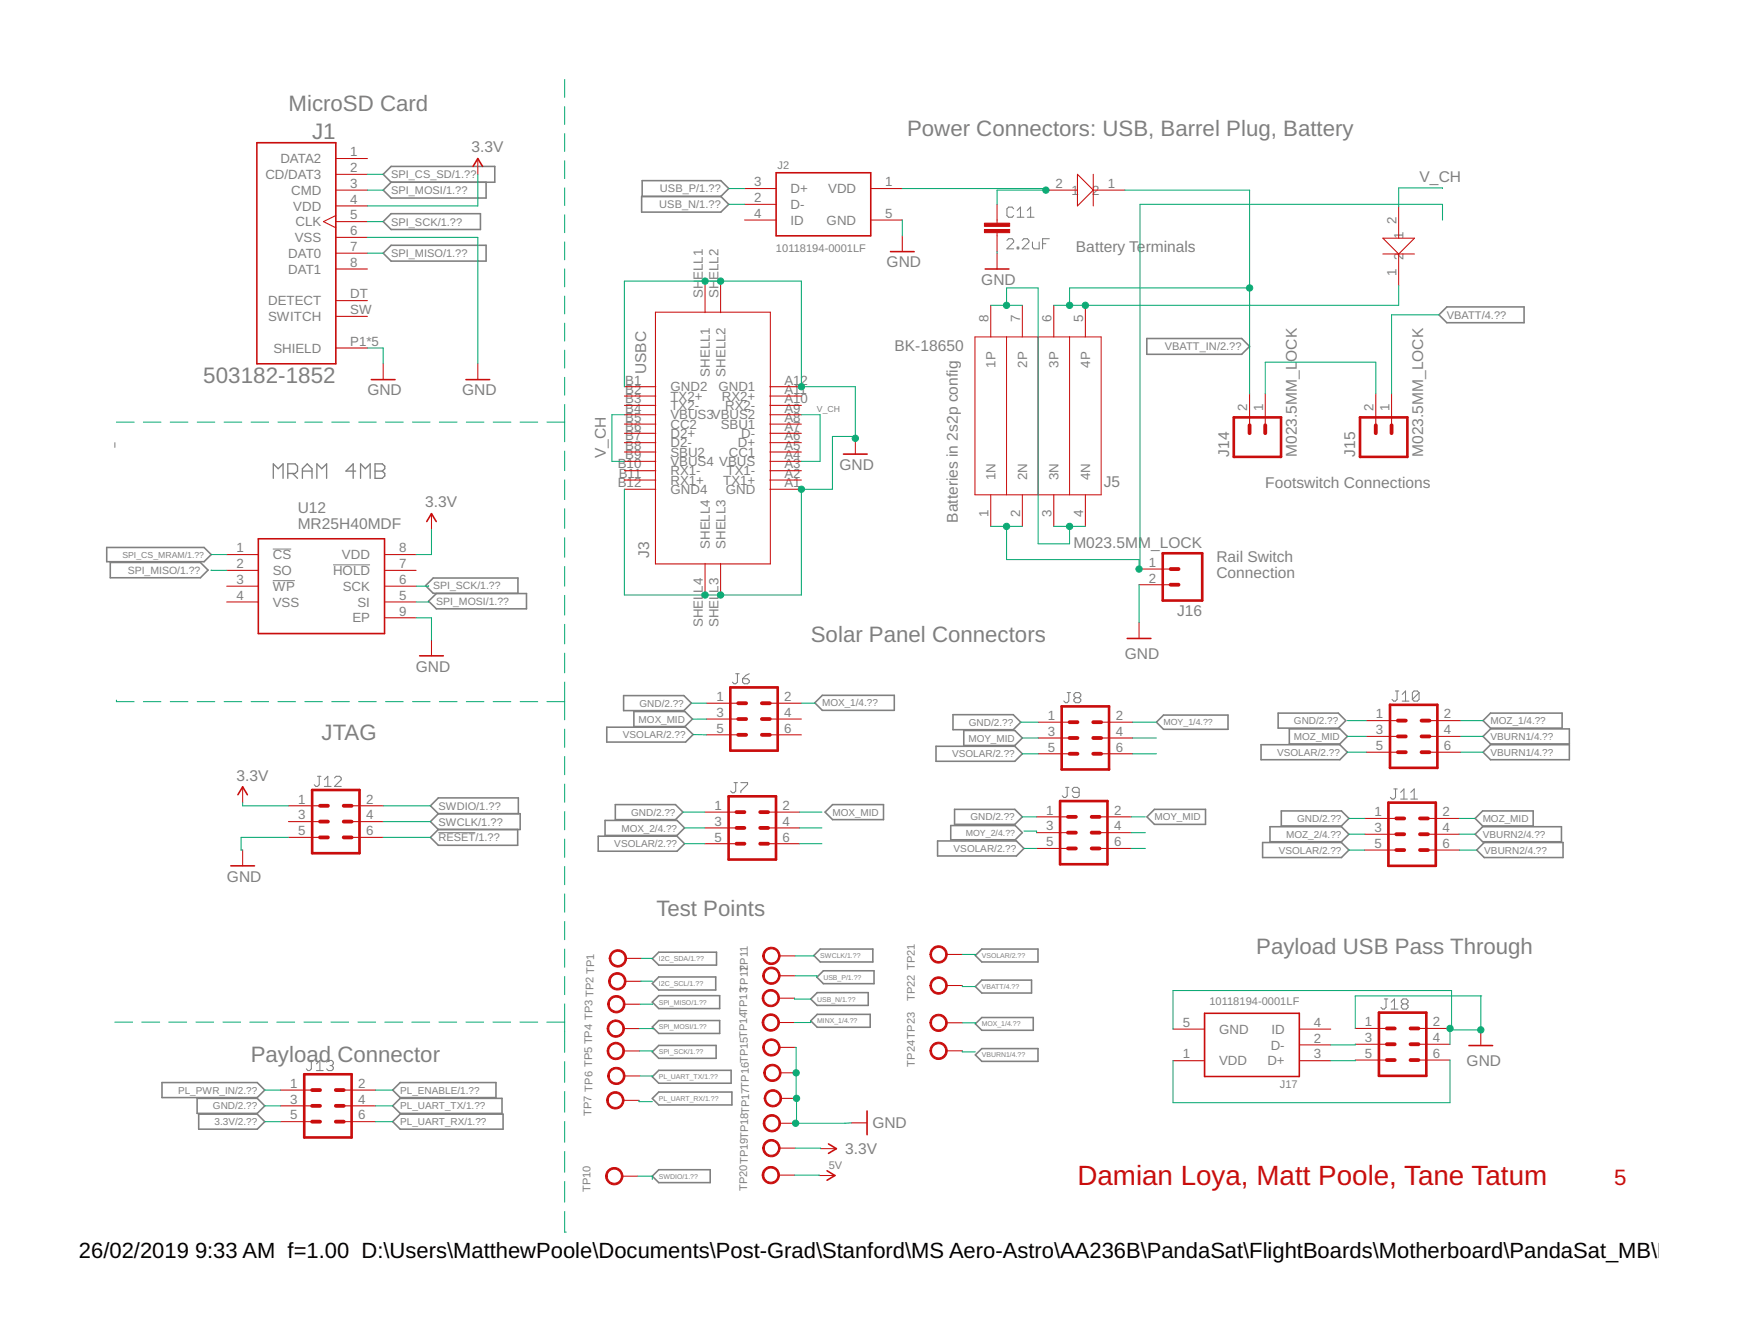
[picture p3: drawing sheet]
<svg xmlns="http://www.w3.org/2000/svg" width="279mm" height="216mm" viewBox="0 0 279 216" stroke-linecap="round" stroke-linejoin="round" font-family="sans-serif">
<g fill="none" stroke="#808080" stroke-width=".17">
<path d="M162 38.7l.2-.3h.6l.2 .3v.2l-1 1.1h1M163 33.6l-.2-.3h-.6l-.2 .3v1l.2 .3h.6l.2-.3M163.6 39.7h.3v.3h-.3zM163.6 34.9h1.1M163.6 33.8l.5-.5v1.6M164.4 38.7l.3-.3h.5l.3 .3v.2l-1.1 1.1h1.1M165.2 34.9h1.1M165.2 33.8l.6-.5v1.6M166.1 38.9v.8l.2 .3h.9v-1.1M167.7 39.2h.5M168.8 38.4h-1.1v1.6M18.5 71.2v.7"/>
<path d="M118.3 108.3h.6M118.6 108.3v1.4l-.3 .2h-.2l-.3-.2M119.4 109.1h.8l.3 .3v.3l-.3 .2h-.5l-.3-.2zM120.5 108.3l-.5 .3-.6 .5M171.7 111.3h.5M171.9 111.3v1.4l-.2 .3h-.3l-.3-.3M173 112.2l-.3 .2v.3l.3 .3h.6l.2-.3v-.3l-.2-.2M173 112.2l-.3-.3v-.3l.3-.3h.6l.2 .3v.3l-.2 .3M173 112.2h.6M224.5 111.1h.5M224.7 111.1v1.3l-.2 .3h-.3l-.3-.3M225.6 112.7h1"/>
<path d="M225.6 111.6l.5-.5v1.6M228.3 111.4v1l-.3 .3h-.5l-.3-.3M228.3 111.4l-.3-.3h-.5l-.3 .3v1M228.3 111.4l-1.1 1M51.1 124.8h.5M51.4 124.8v1.4l-.3 .2h-.3l-.3-.2M52.2 126.4h1.1M52.2 125.3l.5-.5v1.6M53.8 125.1l.3-.3h.5l.3 .3v.2l-1.1 1.1h1.1M118.1 125.8h.5M118.3 125.8v1.4l-.2 .2h-.3l-.3-.2M119.2 125.8h1v.3l-1 1.1v.2"/>
<path d="M171.4 126.6h.5M171.7 126.6v1.3l-.3 .3h-.3l-.2-.3M173.6 127.4h-.8l-.3-.3v-.2l.3-.3h.5l.3 .3v1l-.3 .3h-.5l-.3-.3M224.2 126.8h.5M224.5 126.8v1.4l-.3 .3h-.3l-.3-.3M225.3 128.5h1.1M225.3 127.4l.5-.6v1.7M226.9 128.5h1.1M226.9 127.4l.6-.6v1.7M49.8 170.5h.6M50.1 170.5v1.3l-.3 .3h-.3l-.2-.3M50.9 172.1h1.1"/>
<path d="M50.9 171l.6-.5v1.6M52.5 170.8l.3-.3h.6l.2 .3v.2l-.2 .3M53.1 171.3h.3M53.4 171.3l.2 .3v.2l-.2 .3h-.6l-.3-.3M222.7 160.6h.5M222.9 160.6v1.3l-.2 .3h-.3l-.3-.3M223.8 162.2h1.1M223.8 161.1l.5-.5v1.6M225.7 161.4l-.3 .3v.2l.3 .3h.5l.3-.3v-.2l-.3-.3M225.7 161.4l-.3-.3v-.2l.3-.3h.5l.3 .3v.2l-.3 .3M225.7 161.4h.5"/>
</g>
<path d="M44 76.9v-2.3l.7 .8 .8-.8v2.3M46.3 76.1h1.2l.4-.4v-.7l-.4-.4h-1.2v2.3M47.1 76.1l.8 .8M48.6 76.9v-1.5l.8-.8 .8 .8v1.5M48.6 75.7h1.6M51 76.9v-2.3l.8 .8 .7-.8v2.3M57.2 75.7h-1.6l1.2-1.1v2.3M58 76.9v-2.3l.8 .8 .7-.8v2.3M60.3 74.6h1.2l.4 .4v.4l-.4 .3 .4 .4v.4l-.4 .4h-1.2zM60.3 75.7h1.2" fill="none" stroke="#808080" stroke-width=".21"/>
<path d="M43.9 88.3h2.9M43.9 93.3h3.5M53.6 90.8h5.9M70.5 133.9h6" fill="none" stroke="#808080" stroke-width=".16"/>
<g fill="none" stroke="#808080" stroke-width=".25">
<path d="M61.6 28l1.3-1.2h16.7v2.5h-16.7zM61.6 35.6l1.3-1.2h14.4v2.5h-14.4zM62.9 29.3l-1.3 1.3 1.3 1.2h15.3v-2.5M103.2 31.6h12.8l1.2 1.3-1.2 1.2h-12.8zM103.3 31.6v-2.6h12.7l1.2 1.3-1.2 1.3M61.6 40.7l1.3-1.3h15.3v2.6h-15.3zM184.5 54.4h15.2l1.3 1.3-1.3 1.3h-15.2zM231.5 50.6l1.2-1.3h12.5v2.6h-12.5zM17.2 88h15.6l1.2 1.2-1.2 1.1h-15.6zM17.7 90.4h14.5l1.3 1.3-1.3 1.2h-14.5zM68.5 94.1l1.2-1.2h13.6v2.5h-13.6zM68.9 96.6l1.3-1.2h14.5v2.5h-14.5z"/>
<path d="M97.6 116.9h12.7l1.2 1.2-1.2 1.2h-12.7zM100.3 111.8h9.7l1.2 1.2-1.2 1.2h-9.7zM102 114.4h8.2l1.2 1.2-1.2 1.2h-8.2zM131.1 113l1.2-1.2h11.5v2.4h-11.5zM150.6 120h12.6l1.2 1.2-1.2 1.2h-12.6zM153.3 114.9h9.7l1.2 1.2-1.2 1.2h-9.7zM155 117.4h8.2l1.2 1.2-1.2 1.2h-8.2zM186 116.1l1.2-1.1h10.3v2.2h-10.3zM202.8 119.7h12.7l1.2 1.2-1.2 1.2h-12.7zM205.6 114.6h9.7l1.2 1.2-1.2 1.3h-9.7zM207.4 117.2h8.1l1.2 1.2-1.2 1.2h-8.1zM238.5 115.8l1.3-1.2h11.5v2.5h-11.5z"/>
<path d="M238.5 118.4l1.3-1.2h12.6v2.4h-12.6zM70.5 130.8l-1.3 1.3 1.3 1.2M70.5 130.8h13.2v2.5h-13.2M70.5 130.8l-1.3-1.3 1.3-1.2h12.9v2.5M70.5 133.3l-1.3 1.3 1.3 1.3h12.8v-2.6M96.2 134.4h12.7l1.2 1.2-1.2 1.2h-12.7zM97.3 131.9h11.6l1.2 1.2-1.2 1.2h-11.6zM99 129.3h9.6l1.3 1.3-1.3 1.2h-9.6zM132.7 130.6l1.2-1.3h8.2v2.5h-8.2zM150.8 135.2h12.7l1.2 1.2-1.2 1.2h-12.7zM152.9 132.7h10.4l1.1 1.2-1.1 1.1h-10.4zM153.5 130.1h9.7l1.2 1.2-1.2 1.2h-9.7z"/>
<path d="M184.5 131.3l1.2-1.2h8.2v2.4h-8.2zM203.1 135.4h12.7l1.2 1.3-1.2 1.2h-12.7zM204.3 132.9h11.5l1.2 1.2-1.2 1.2h-11.5zM206.1 130.4h9.7l1.2 1.2-1.2 1.2h-9.7zM237.3 131.6l1.2-1.2h8.1v2.4h-8.1zM237.3 134.1l1.2-1.2h12.7v2.4h-12.7zM237.5 136.7l1.2-1.3h12.7v2.5h-12.7zM238.5 120.9l1.3-1.2h12.6v2.4h-12.6zM104.9 154.1l1.1-1h9.3v2.1h-9.3zM106 157.1h9.1v2.1h-9.1l-1.1-1.1zM131.4 157.1l1-1h8.2v2h-8.2zM131.9 152.6h8.5v2h-8.5l-1-1z"/>
<path d="M156.9 158.6l1-1h8v2h-8zM156.9 153.6l1-1h9.1v2h-9.1zM26.1 174h15.3l1.2 1.2-1.2 1.2h-15.3zM31.7 176.6h9.7l1.2 1.2-1.2 1.2h-9.7zM32 179.1h9.4l1.2 1.2-1.2 1.2h-9.4zM63.2 177.8l1.2-1.2h16.4v2.4h-16.4zM63.2 175.2l1.2-1.2h15.4v2.4h-15.4zM104.9 161.1l1.1-1h9.8v2h-9.8zM104.9 169.1l1.1-1h9.2v2h-9.2zM104.9 176.6l1.1-1h11.7v2h-11.7zM104.9 173.1l1.1-1h11.6v2h-11.6zM106 164.1h9.8v2h-9.8l-1.1-1z"/>
<path d="M130.4 160.6l1-1h8.3v2h-8.3zM130.4 164.1l1-1h8.6v2h-8.6zM156.9 169.6l1-1h9.1v2h-9.1zM156.9 164.6l1-1h8.3v2h-8.3zM63.2 180.3l1.2-1.2h16.5v2.4h-16.5zM104.9 189.1l1.1-1.1h8.2v2.1h-8.2z"/>
</g>
<g fill="none" stroke="#c90d0c" stroke-width=".25">
<path d="M41.3 22.9h12.7v35.6h-12.7zM76.1 26.8l.8-1.3 .7 1.3M124.8 27.8h15.3v10.1h-15.3zM143.2 40.4h3.8M158.5 43.2h3.8M59.7 61h3.8M75 61h3.8M135.7 73h3.8M41.6 86.6h20.2v15.3h-20.2zM68.6 83.8l.8-1.2 .8 1.2M67.5 105.4h3.8M181.3 102.6h3.8"/>
<path d="M37.1 139.2h3.8M38.3 127.8l.7-1.3 .8 1.3M139.5 178.6v3.8M193.8 162.9h15.2v10.2h-15.2zM236.3 168.1h3.8M133 188.2l1.3 .8-1.3 .7M133.3 183.9l1.2 .8-1.2 .7"/>
</g>
<g fill="none" stroke="#c90d0c" stroke-width=".17">
<path d="M54 25.5h5.1M54 28h5.1M54 30.6h5.1M54 34.6l-2 1 2 1M54 35.6h5.1M54 33.1h5.1M54 38.2h5.1M76.9 25.5v2.5M119.8 30.3h5M119.8 32.9h5M119.8 35.4h5M140.1 30.3h5"/>
<path d="M140.1 35.4h5M145.1 37.9v2.5M160.4 32.9v3M160.4 37.4v3M168.2 30.6h5.1M173.3 28l2.6 2.6-2.6 2.5zM175.9 30.6h5M175.9 28v5.1M222.4 38.3h5.1l-2.5 2.5zM225 33.2v5.1M54 40.7h5.1M54 43.2h5.1"/>
<path d="M54 48.3h5.1M54 50.9h5.1M54 55.9h5.1M61.6 58.5v2.5M76.9 58.5v2.5M105.4 50.2h18.5v40.5h-18.5zM113.4 45.2v5.1M115.9 45.2v5.1M159.4 49.1v5.1M160.4 40.7v2.5M164.4 49.1v5.1M169.5 49.1v5.1"/>
<path d="M174.6 49.1v5.1M222.4 40.8h5.1M225 40.8v5.1M100.4 78.7h5.1M100.4 77.2h5.1M100.4 75.7h5.1M100.4 74.2h5.1M100.4 72.7h5.1M100.4 71.2h5.1M100.4 69.7h5.1M100.4 68.2h5.1M100.4 66.7h5.1"/>
<path d="M100.4 65.2h5.1M100.4 63.7h5.1M100.4 62.2h5.1M123.8 78.7h5.1M123.8 77.2h5.1M123.8 75.7h5.1M123.8 74.2h5.1M123.8 72.7h5.1M123.8 71.2h5.1M123.8 69.7h5.1M123.8 68.2h5.1M123.8 66.7h5.1"/>
<path d="M123.8 65.2h5.1M123.8 63.7h5.1M123.8 62.2h5.1M137.6 70.5v2.5M159.4 79.5v5.1M164.4 79.5v5.1M169.5 79.5v5.1M174.6 79.5v5.1M201 63.3v5.1M203.5 63.3v5.1M221.3 63.3v5.1M223.8 63.3v5.1"/>
<path d="M36.5 89.2h5.1M36.5 91.7h5.1M36.5 94.2h5.1M36.5 96.8h5.1M61.8 89.2h5.1M61.8 91.7h5.1M61.8 94.2h5.1M61.8 96.8h5.1M61.8 99.3h5.1M69.4 82.6v2.5M113.4 90.6v5.1M115.9 90.6v5.1"/>
<path d="M183.2 91.5h5.1M183.2 94h5.1M69.4 102.9v2.5M113.7 113.1h5M113.7 115.6h5M113.7 118.1h5M123.8 113.1h5.1M123.8 115.6h5.1M123.8 118.1h5.1M167 116.1h5M167 118.6h5M177.1 116.1h5.1"/>
<path d="M177.1 118.6h5.1M183.2 100.1v2.5M219.8 115.8h5.1M219.8 118.4h5.1M229.9 115.8h5.1M229.9 118.4h5.1M39 126.5v2.5M39 136.7v2.5M46.4 129.5h5.1M46.4 132.1h5.1M46.4 134.6h5.1M56.6 129.5h5"/>
<path d="M56.6 132.1h5M56.6 134.6h5M113.4 130.6h5.1M113.4 133.1h5.1M113.4 135.6h5.1M123.5 130.6h5.1M123.5 133.1h5.1M123.5 135.6h5.1M166.7 131.3h5.1M166.7 133.9h5.1M166.7 136.4h5.1M167 121.2h5"/>
<path d="M176.9 131.3h5M176.9 133.9h5M176.9 136.4h5M177.1 121.2h5.1M219.5 131.6h5.1M219.5 134.1h5.1M219.5 136.7h5.1M219.8 120.9h5.1M229.7 131.6h5M229.7 134.1h5M229.7 136.7h5M229.9 120.9h5.1"/>
<path d="M100.6 157.8h2.5M100.6 154.1h2.6M125.3 153.7h2.6M125.3 156.9h2.6M152.3 153.4h2.5M152.3 158.4h2.5M45.1 175.2h5.1M45.1 177.8h5.1M55.3 175.2h5.1M55.3 177.8h5.1M100.2 176.9h2.6M100.3 165.4h2.6"/>
<path d="M100.3 169h2.6M100.4 161.4h2.6M100.4 173h2.6M125.3 160.5h2.5M125.3 164.4h2.5M125.3 168.4h2.6M125.5 172.5h2.6M125.6 176.6h2.5M152.3 168.9h2.5M152.3 164.4h2.5M188.7 170.5h5.1M188.7 165.4h5.1"/>
<path d="M209 170.5h5.1M209 168h5.1M209 165.4h5.1M218 165.3h5.1M218 167.9h5.1M218 170.4h5.1M228.2 165.3h5M228.2 167.9h5M228.2 170.4h5M238.2 165.6v2.5M45.1 180.3h5.1M55.3 180.3h5.1"/>
<path d="M100.1 189.1h2.5M125.3 188.9h2.5M125.3 184.6h2.6M125.4 180.6h2.6M131.8 189h2.5M132 184.7h2.5M136.9 180.5h2.6"/>
</g>
<path d="M198.5 67.1h7.6v6.3h-7.6zM218.8 67.1h7.6v6.3h-7.6zM187 88.9h6.4v7.6h-6.4zM117.5 110.5h7.6v10.2h-7.6zM170.8 113.6h7.6v10.1h-7.6zM223.6 113.3h7.6v10.1h-7.6zM50.2 127h7.6v10.2h-7.6zM117.2 128h7.6v10.2h-7.6zM170.5 128.8h7.6v10.1h-7.6zM223.3 129h7.6v10.2h-7.6zM48.9 172.7h7.7v10.2h-7.7zM221.8 162.8h7.6v10.2h-7.6z" fill="none" stroke="#c90d0c" stroke-width=".42"/>
<g fill="none" stroke="#c90d0c" stroke-width=".61">
<path d="M201 68.4v1.2M203.5 68.4v1.2M221.3 68.4v1.2M223.8 68.4v1.2M188.3 94h1.3M188.3 91.5h1.3M118.7 118.1h1.3M118.7 115.6h1.3M118.7 113.1h1.3M122.6 118.1h1.2M122.6 115.6h1.2M122.6 113.1h1.2"/>
<path d="M172 118.6h1.3M172 116.1h1.3M175.9 118.6h1.2M175.9 116.1h1.2M224.9 118.4h1.2M224.9 115.8h1.2M228.7 118.4h1.2M228.7 115.8h1.2M51.5 134.6h1.2M51.5 132.1h1.2M51.5 129.5h1.2M55.3 134.6h1.3"/>
<path d="M55.3 132.1h1.3M55.3 129.5h1.3M118.5 135.6h1.2M118.5 133.1h1.2M118.5 130.6h1.2M122.3 135.6h1.2M122.3 133.1h1.2M122.3 130.6h1.2M171.8 136.4h1.3M171.8 133.9h1.3M171.8 131.3h1.3M172 121.2h1.3"/>
<path d="M175.6 136.4h1.3M175.6 133.9h1.3M175.6 131.3h1.3M175.9 121.2h1.2M224.6 136.7h1.3M224.6 134.1h1.3M224.6 131.6h1.3M224.9 120.9h1.2M228.4 136.7h1.3M228.4 134.1h1.3M228.4 131.6h1.3M228.7 120.9h1.2"/>
<path d="M50.2 177.8h1.3M50.2 175.2h1.3M54 177.8h1.3M54 175.2h1.3M223.1 170.4h1.2M223.1 167.9h1.2M223.1 165.3h1.2M226.9 170.4h1.3M226.9 167.9h1.3M226.9 165.3h1.3M50.2 180.3h1.3M54 180.3h1.3"/>
</g>
<g fill="#c90d0c" stroke="#c90d0c" stroke-width=".16">
<path d="M158.3 36.9h4.1v.5h-4.1z"/>
<path d="M158.3 35.9h4.1v.5h-4.1z"/>
</g>
<path d="M156.8 54.2h20.3v25.3h-20.3zM161.9 54.2v25.3M167 54.2v25.3M172 54.2v25.3" fill="none" stroke="#c90d0c" stroke-width=".16"/>
<g fill="#c90d0c" stroke="#c90d0c" stroke-width=".16">
<path d="M98.4 153.1a1.4 1.4 0 0 1 2.2 .3 1.4 1.4 0 0 1-.8 2 1.4 1.4 0 0 1-1.8-1.3h.2a1.15 1.15 0 0 1 1.6-1.1 1.15 1.15 0 0 1 .3 1.9 1.15 1.15 0 0 1-1.8-.6l-.1-.2h-.2z" fill-rule="evenodd"/>
<path d="M98.3 156.8a1.4 1.4 0 0 1 2.2 .2 1.4 1.4 0 0 1-.8 2.1 1.4 1.4 0 0 1-1.8-1.3h.2a1.15 1.15 0 0 1 1.7-1.1 1.15 1.15 0 0 1 .2 1.9 1.15 1.15 0 0 1-1.8-.6l-.1-.2h-.2l.2-.7z" fill-rule="evenodd"/>
<path d="M98.1 160.5a1.39 1.39 0 0 1 2.2 .2 1.39 1.39 0 0 1-.8 2.1 1.39 1.39 0 0 1-1.8-1.4h.3a1.14 1.14 0 0 1 1.7-.9 1.14 1.14 0 0 1 .1 1.9 1.14 1.14 0 0 1-1.8-.7v-.3h-.3l.2-.6z" fill-rule="evenodd"/>
<path d="M98 164.4a1.4 1.4 0 0 1 2.3 .2 1.4 1.4 0 0 1-.9 2.1 1.4 1.4 0 0 1-1.7-1.3h.2a1.14 1.14 0 0 1 1.6-1.1 1.14 1.14 0 0 1 .3 1.9 1.14 1.14 0 0 1-1.8-.5l-.1-.3h-.2l.1-.7z" fill-rule="evenodd"/>
<path d="M98 168a1.4 1.4 0 0 1 2.3 .2 1.4 1.4 0 0 1-.9 2.1 1.4 1.4 0 0 1-1.7-1.3h.2a1.14 1.14 0 0 1 1.6-1.1 1.14 1.14 0 0 1 .3 1.9 1.14 1.14 0 0 1-1.8-.6l-.1-.2h-.2l.1-.7z" fill-rule="evenodd"/>
<path d="M98.1 172a1.4 1.4 0 0 1 2.2 .2 1.4 1.4 0 0 1-.8 2.1 1.4 1.4 0 0 1-1.8-1.3h.3a1.14 1.14 0 0 1 1.7-1 1.14 1.14 0 0 1 .1 1.9 1.14 1.14 0 0 1-1.8-.7v-.2h-.3l.1-.4z" fill-rule="evenodd"/>
<path d="M98 175.9a1.39 1.39 0 0 1 2.2 .3 1.39 1.39 0 0 1-.9 2 1.39 1.39 0 0 1-1.7-1.3h.2a1.15 1.15 0 0 1 1.7-1.1 1.15 1.15 0 0 1 .2 1.9 1.15 1.15 0 0 1-1.8-.5l-.1-.3h-.2l.1-.7z" fill-rule="evenodd"/>
<path d="M97.8 188.1a1.39 1.39 0 0 1 2.2 .3 1.39 1.39 0 0 1-.8 2 1.39 1.39 0 0 1-1.8-1.3h.3a1.15 1.15 0 0 1 1.6-1.1 1.15 1.15 0 0 1 .3 1.9 1.15 1.15 0 0 1-1.9-.5v-.3h-.3l.2-.7z" fill-rule="evenodd"/>
<path d="M123.1 152.7a1.39 1.39 0 0 1 2.2 .3 1.39 1.39 0 0 1-.9 2 1.39 1.39 0 0 1-1.7-1.3h.2a1.15 1.15 0 0 1 1.6-1.1 1.15 1.15 0 0 1 .3 1.9 1.15 1.15 0 0 1-1.8-.6l-.1-.2h-.2l.2-.7z" fill-rule="evenodd"/>
<path d="M123.1 155.9a1.4 1.4 0 0 1 2.2 .2 1.4 1.4 0 0 1-.8 2.1 1.4 1.4 0 0 1-1.8-1.3h.2a1.15 1.15 0 0 1 1.6-1.1 1.15 1.15 0 0 1 .3 1.9 1.15 1.15 0 0 1-1.8-.6l-.1-.2h-.2v-.4z" fill-rule="evenodd"/>
<path d="M123 159.5a1.4 1.4 0 0 1 2.2 .2 1.4 1.4 0 0 1-.8 2.1 1.4 1.4 0 0 1-1.8-1.3h.3a1.14 1.14 0 0 1 1.5-1.1 1.14 1.14 0 0 1 .3 1.9 1.14 1.14 0 0 1-1.8-.6v-.2h-.3v-.4z" fill-rule="evenodd"/>
<path d="M123 163.4a1.39 1.39 0 0 1 2.2 .3 1.39 1.39 0 0 1-.8 2 1.39 1.39 0 0 1-1.8-1.3h.3a1.14 1.14 0 0 1 1.5-1.1 1.14 1.14 0 0 1 .3 1.9 1.14 1.14 0 0 1-1.8-.5v-.3h-.3l.2-.7z" fill-rule="evenodd"/>
<path d="M123.1 167.4a1.4 1.4 0 0 1 2.2 .3 1.4 1.4 0 0 1-.9 2 1.4 1.4 0 0 1-1.7-1.3h.2a1.15 1.15 0 0 1 1.7-1.1 1.15 1.15 0 0 1 .2 1.9 1.15 1.15 0 0 1-1.8-.5l-.1-.3h-.2l.2-.7z" fill-rule="evenodd"/>
<path d="M123.2 171.5a1.4 1.4 0 0 1 2.2 .3 1.4 1.4 0 0 1-.8 2 1.4 1.4 0 0 1-1.7-1.3h.2a1.14 1.14 0 0 1 1.7-1 1.14 1.14 0 0 1 .1 2 1.14 1.14 0 0 1-1.8-.7v-.3h-.2l.1-.7z" fill-rule="evenodd"/>
<path d="M123.3 175.6a1.4 1.4 0 0 1 2.2 .2 1.4 1.4 0 0 1-.8 2.1 1.4 1.4 0 0 1-1.8-1.3h.3a1.15 1.15 0 0 1 1.6-1.1 1.15 1.15 0 0 1 .3 1.9 1.15 1.15 0 0 1-1.9-.6v-.2h-.3z" fill-rule="evenodd"/>
<path d="M123.1 179.6a1.39 1.39 0 0 1 2.3 .3 1.39 1.39 0 0 1-.9 2 1.39 1.39 0 0 1-1.7-1.3h.2a1.14 1.14 0 0 1 1.6-1.1 1.14 1.14 0 0 1 .3 1.9 1.14 1.14 0 0 1-1.8-.6l-.1-.2h-.2l.1-.7z" fill-rule="evenodd"/>
<path d="M123.1 183.6a1.39 1.39 0 0 1 2.2 .3 1.39 1.39 0 0 1-.9 2 1.39 1.39 0 0 1-1.7-1.3h.2a1.15 1.15 0 0 1 1.7-1.1 1.15 1.15 0 0 1 .2 1.9 1.15 1.15 0 0 1-1.8-.5l-.1-.3h-.2l.2-.7z" fill-rule="evenodd"/>
<path d="M123 188a1.39 1.39 0 0 1 2.2 .2 1.39 1.39 0 0 1-.8 2.1 1.39 1.39 0 0 1-1.8-1.4h.3a1.14 1.14 0 0 1 1.5-1.1 1.14 1.14 0 0 1 .3 1.9 1.14 1.14 0 0 1-1.8-.5v-.3h-.3l.2-.7z" fill-rule="evenodd"/>
<path d="M150 152.5a1.39 1.39 0 0 1 2.2 .2 1.39 1.39 0 0 1-.9 2.1 1.39 1.39 0 0 1-1.7-1.4h.2a1.14 1.14 0 0 1 1.7-.9 1.14 1.14 0 0 1 .2 1.9 1.14 1.14 0 0 1-1.8-.7l-.1-.3h-.2l.2-.6z" fill-rule="evenodd"/>
<path d="M150 157.5a1.39 1.39 0 0 1 2.2 .2 1.39 1.39 0 0 1-.9 2.1 1.39 1.39 0 0 1-1.7-1.4h.2a1.14 1.14 0 0 1 1.7-.9 1.14 1.14 0 0 1 .2 1.9 1.14 1.14 0 0 1-1.8-.7l-.1-.3h-.2l.2-.6z" fill-rule="evenodd"/>
<path d="M150 163.5a1.4 1.4 0 0 1 2.2 .2 1.4 1.4 0 0 1-.8 2.1 1.4 1.4 0 0 1-1.8-1.4h.2a1.14 1.14 0 0 1 1.7-.9 1.14 1.14 0 0 1 .2 1.9 1.14 1.14 0 0 1-1.8-.7l-.1-.3h-.2v-.3z" fill-rule="evenodd"/>
<path d="M150 168a1.39 1.39 0 0 1 2.2 .2 1.39 1.39 0 0 1-.9 2.1 1.39 1.39 0 0 1-1.7-1.4h.2a1.14 1.14 0 0 1 1.7-.9 1.14 1.14 0 0 1 .2 1.9 1.14 1.14 0 0 1-1.8-.7l-.1-.3h-.2v-.3z" fill-rule="evenodd"/>
</g>
<g fill="none" stroke="#0dab76" stroke-width=".17">
<path d="M90.8 12.8v2.8M90.8 17.1v2.9M59.1 38.2h17.8v20.3M59.1 30.6h2.5M59.1 35.6h2.5M59.1 28h2.5M76.9 28v5.1h-17.8M90.8 21.5v2.8M90.8 25.8v2.9M90.8 30.2v2.8M90.8 34.5v2.9M90.8 38.9v2.9"/>
<path d="M117.2 30.3h2.6M117.2 32.9h2.6M145.1 30.3h23.1v.3h-7.8v2.3M145.1 35.4v2.5M180.9 30.6h20.1v32.7M232 35.4v-2.5h-48.6v58.6h-.2v-1.5h-21.3v-5.4M232 30.3v-.1h-7v3M59.1 55.9h2.5v2.6M59.1 40.7h2.5M90.8 43.2v2.9M90.8 47.6v2.9M90.8 52v2.8"/>
<path d="M90.8 56.3v2.9M159.4 49.1h5M160.4 40.4v.3M161.9 49.1v-2.8h5.1v41.1h5v-2.8M201 46.3h-29v2.8M225 45.9v3.2h-55.5M231.5 50.6h-7.7v12.7M18.7 67.9h2.9M23.1 67.9h2.8M27.4 67.9h2.8M31.7 67.9h2.8M36 67.9h2.9"/>
<path d="M40.4 67.9h2.8M44.7 67.9h2.8M49 67.9h2.9M53.4 67.9h2.8M57.7 67.9h2.8M62 67.9h2.9M66.4 67.9h2.8M70.7 67.9h2.8M75 67.9h2.8M79.3 67.9h2.9M83.7 67.9h2.8M88 67.9h2.8"/>
<path d="M90.8 60.7v2.8M90.8 65v6M90.8 72.5v3.1M90.8 77.2v3.1M100.4 62.2v-17h28.5v17h8.7v8.3M100.4 66.7h-2v7.5h2M128.9 66.7h3v7.5h-3M137.6 70.2h-3.7v8.5h-5v17h-28.5v-17M203.5 63.3v-5.1h17.8v5.1M34 89.2h2.5M34 91.7h2.5M66.9 99.3h2.5v3.6"/>
<path d="M68.9 96.6v.2h-2M68.9 94.1v.1h-2M69.4 85.1v4.1h-2.5M90.8 81.8v3.1M90.8 86.4v3.2M90.8 91.1v3.1M90.8 95.7v3.2M159.4 84.6h5M169.5 84.6h5.1M183.2 94v6.1M18.7 112.5v.3h2.9M23.1 112.8h2.8"/>
<path d="M27.4 112.8h2.8M31.7 112.8h2.8M36 112.8h2.9M40.4 112.8h2.8M44.7 112.8h2.8M49 112.8h2.9M53.4 112.8h2.8M57.7 112.8h2.8M62 112.8h2.9M66.4 112.8h2.8M70.7 112.8h2.8M75 112.8h2.8"/>
<path d="M79.3 112.8h2.9M83.7 112.8h2.8M88 112.8h2.8M90.8 100.4v3.1M90.8 105v3.2M90.8 109.6v6.1M90.8 117.2v2.9M111.3 113.1h2.4M111.5 118.1h2.2M113.7 115.6h-2.2M128.9 113.1h2.2M164.2 116.1h2.8"/>
<path d="M164.4 118.6h2.6M182.2 116.1h3.8M182.2 118.6h3.8M216.7 115.8h3.1M216.7 118.4h3.1M235 115.8h3.5M235 118.4h3.5M39 129v.5h7.4M46.4 134.6h-7.6v2.1h.2M61.6 134.6h7.6M61.6 129.5h7.6M61.6 132.1h7.6"/>
<path d="M90.8 121.6v2.9M90.8 126v3M90.8 130.5v2.9M90.8 134.9v2.9M90.8 139.3v2.9M109.9 130.6h3.5M110.1 135.6h3.3M110.1 133.1h3.3M128.6 130.6h3.6M128.6 135.6h3.6M128.6 133.1h3.6M164.4 131.3h2.3"/>
<path d="M164.4 121.2h2.6M164.7 136.4h2M164.7 133.6h2v.3M181.9 131.3h2.3M181.9 136.4h2.3M181.9 133.9h2.3M182.2 121.2h3.8M216.7 120.9h3.1M217 136.7h2.5M217 131.6h2.5M217 134.1h2.5M234.7 136.7h2.8"/>
<path d="M234.7 131.6h2.6M234.7 134.1h2.6M235 120.9h3.5M90.8 143.7v2.9M90.8 148.1v3M90.8 152.6v2.9M90.8 157v2.9M103.2 154.1h1.7M104.9 157.7l-1.8 .1M127.9 156.9h3.5v.2M130.9 153.6l-3 .1M154.8 158.4v.2h2.1"/>
<path d="M154.8 153.4h2.1v.2M18.5 164.3h2.8M22.8 164.3h2.9M27.2 164.3h2.8M31.5 164.3h2.9M35.9 164.3h2.8M40.2 164.3h2.8M42.6 177.8h2.5M42.6 175.2h2.5M44.5 164.3h2.9M48.9 164.3h2.8M53.2 164.3h2.9"/>
<path d="M57.6 164.3h2.8M60.4 177.8h2.8M60.4 175.2h2.8M61.9 164.3h2.9M66.3 164.3h2.8M70.6 164.3h2.8M75 164.3h2.8M79.3 164.3h2.8M83.6 164.3h2.9M88 164.3h2.8M90.8 161.4v7.8M90.8 170.7v3.3"/>
<path d="M90.8 175.5v3.3M102.8 176.9v.2h2.1M102.9 169h2v.1M102.9 165.4h2.2M103 173h1.9v.1M104.9 161.4h-1.9M127.8 160.5v.1h2.6M127.9 168.4h.2v12.2M130.4 164.1v.3h-2.6M154.8 168.9v.2h2.1M154.8 164.4h2.1v.2M188.7 165.4v-6.2h44.8v6.1h-.3v2.6"/>
<path d="M218 167.9v.1h-3.9M218 170.4v.1h-3.9M233.2 170.4v6.9h-44.5v-6.8M238.2 160.1v5.5h-5M238.3 160.1h-20.3v5.2M42.6 180.3h2.5M60.4 180.3h2.8M90.8 180.3v3.3M90.8 185.1v3.3M90.8 189.9v3.4M90.8 194.8v3.3h.3M102.6 189.1h2.3v.5"/>
<path d="M127.8 188.9l4 .1M127.9 184.6h4.1v.1M136.9 180.5l-8.9 .1"/>
</g>
<g fill="#0dab76" stroke="#0dab76" stroke-width=".16">
<circle cx="128.1" cy="172.5" r=".51"/>
<circle cx="128.1" cy="176.6" r=".51"/>
<circle cx="128" cy="180.6" r=".51"/>
<circle cx="233.2" cy="165.3" r=".51"/>
<circle cx="238.2" cy="165.6" r=".51"/>
<circle cx="113.4" cy="45.2" r=".51"/>
<circle cx="115.9" cy="45.2" r=".51"/>
<circle cx="128.9" cy="62.2" r=".51"/>
<circle cx="113.4" cy="95.7" r=".51"/>
<circle cx="115.9" cy="95.7" r=".51"/>
<circle cx="128.9" cy="78.7" r=".51"/>
<circle cx="137.6" cy="70.5" r=".51"/>
<circle cx="172" cy="49.1" r=".51"/>
<circle cx="201" cy="46.3" r=".51"/>
<circle cx="174.6" cy="49.1" r=".51"/>
<circle cx="161.9" cy="49.1" r=".51"/>
<circle cx="172" cy="84.6" r=".51"/>
<circle cx="161.9" cy="84.6" r=".51"/>
<circle cx="183.2" cy="91.5" r=".51"/>
<circle cx="168.2" cy="30.6" r=".51"/>
</g>
<text font-size="4.5" fill="#c90d0c" x="173.3" y="190.5">Damian Loya, Matt Poole, Tane Tatum</text>
<g font-size="3.6" fill="#808080">
<text x="46.4" y="17.9">MicroSD Card</text>
<text x="50.2" y="22.3">J1</text>
<text x="145.9" y="21.9">Power Connectors: USB, Barrel Plug, Battery</text>
<text x="32.7" y="61.6">503182-1852</text>
<text x="130.4" y="103.2">Solar Panel Connectors</text>
<text x="51.7" y="118.9">JTAG</text>
<text x="105.6" y="147.3">Test Points</text>
<text x="202.1" y="153.3">Payload USB Pass Through</text>
<text x="40.3" y="170.7">Payload Connector</text>
</g>
<text font-size="3.6" fill="#c90d0c" x="259.6" y="190.5">5</text>
<g font-size="3.5">
<text x="12.7" y="202.2">26/02/2019</text>
<text x="31.4" y="202.2">9:33 AM f=1.00 D:\Users\MatthewPoole\Documents\Post-Grad\Stanford\MS Aero-Astro\AA236B\PandaSat\FlightBoards\Motherboard\PandaSat_MB\MB_2.sch</text>
</g>
<g font-size="2.5" fill="#808080">
<text x="75.8" y="24.5">3.3V</text>
<text x="228.3" y="29.2">V_CH</text>
<text x="173.1" y="40.5">Battery Terminals</text>
<text x="142.6" y="43">GND</text>
<text x="157.8" y="45.8">GND</text>
<text x="143.9" y="56.4">BK-18650</text>
<text x="208.6" y="58.1" transform="rotate(-90 208.6 58.1)">OCK</text>
<text x="59.1" y="63.6">GND</text>
<text x="74.3" y="63.6">GND</text>
<text x="103.9" y="60.2" transform="rotate(-90 103.9 60.2)">USBC</text>
<text x="97.4" y="73.7" transform="rotate(-90 97.4 73.7)">V_CH</text>
<text x="135" y="75.5">GND</text>
<text x="197.7" y="73.5" transform="rotate(-90 197.7 73.5)">J14</text>
<text x="208.6" y="73.5" transform="rotate(-90 208.6 73.5)">M023.5MM_L</text>
<text x="218" y="73.5" transform="rotate(-90 218 73.5)">J15</text>
<text x="228.9" y="73.5" transform="rotate(-90 228.9 73.5)">M023.5MM_LOCK</text>
<text x="47.9" y="82.4">U12</text>
<text x="68.4" y="81.6">3.3V</text>
<text x="177.5" y="78.3">J5</text>
<text x="203.5" y="78.5">Footswitch Connections</text>
<text x="47.9" y="85">MR25H40MDF</text>
<text x="104.4" y="89.7" transform="rotate(-90 104.4 89.7)">J3</text>
<text x="154.1" y="84.1" transform="rotate(-90 154.1 84.1)">Batteries in 2s2p config</text>
<text x="172.7" y="88.2">M023.5MM_LOCK</text>
<text x="195.7" y="90.3">Rail Switch</text>
<text x="195.7" y="93">Connection</text>
<text x="189.3" y="99.1">J16</text>
<text x="66.9" y="108">GND</text>
<text x="180.9" y="105.9">GND</text>
<text x="38" y="125.5">3.3V</text>
<text x="36.5" y="141.7">GND</text>
<text x="235.9" y="171.4">GND</text>
<text x="136" y="185.4">3.3V</text>
<text x="140.3" y="181.3">GND</text>
</g>
<g font-size="2.1" fill="#808080">
<text x="42.7" y="28.8">CD/DAT3</text>
<text x="45.1" y="26.2">DATA2</text>
<text x="56.4" y="25.1">1</text>
<text x="56.4" y="27.7">2</text>
<text x="121.3" y="29.9">3</text>
<text x="142.4" y="29.9">1</text>
<text x="46.8" y="31.3">CMD</text>
<text x="47.2" y="33.9">VDD</text>
<text x="56.4" y="30.2">3</text>
<text x="56.4" y="35.3">5</text>
<text x="56.4" y="32.7">4</text>
<text x="121.3" y="32.5">2</text>
<text x="121.3" y="35">4</text>
<text x="127.2" y="31.1">D+</text>
<text x="127.2" y="33.6">D-</text>
<text x="133.2" y="31.1">VDD</text>
<text x="142.4" y="35">5</text>
<text x="169.8" y="30.2">2</text>
<text x="172.3" y="31.3">1</text>
<text x="175.7" y="31.3">2</text>
<text x="178.2" y="30.2">1</text>
<text x="224.6" y="36" transform="rotate(-90 224.6 36)">2</text>
<text x="46.4" y="41.5">DAT0</text>
<text x="47.4" y="38.9">VSS</text>
<text x="47.5" y="36.4">CLK</text>
<text x="56.4" y="40.4">7</text>
<text x="56.4" y="37.8">6</text>
<text x="127.2" y="36.1">ID</text>
<text x="133" y="36.1">GND</text>
<text x="225.7" y="38.5" transform="rotate(-90 225.7 38.5)">1</text>
<text x="225.7" y="41.8" transform="rotate(-90 225.7 41.8)">2</text>
<text x="46.4" y="44">DAT1</text>
<text x="56.4" y="42.9">8</text>
<text x="56.4" y="48">DT</text>
<text x="113.1" y="47.9" transform="rotate(-90 113.1 47.9)">SH</text>
<text x="113.1" y="45" transform="rotate(-90 113.1 45)">ELL1</text>
<text x="115.6" y="47.9" transform="rotate(-90 115.6 47.9)">SH</text>
<text x="115.6" y="45" transform="rotate(-90 115.6 45)">ELL2</text>
<text x="224.6" y="44.3" transform="rotate(-90 224.6 44.3)">1</text>
<text x="43.1" y="49.1">DETECT</text>
<text x="43.1" y="51.6">SWITCH</text>
<text x="56.4" y="50.5">SW</text>
<text x="159" y="51.8" transform="rotate(-90 159 51.8)">8</text>
<text x="164.1" y="51.8" transform="rotate(-90 164.1 51.8)">7</text>
<text x="169.2" y="51.8" transform="rotate(-90 169.2 51.8)">6</text>
<text x="174.2" y="51.8" transform="rotate(-90 174.2 51.8)">5</text>
<text x="44" y="56.7">SHIELD</text>
<text x="56.4" y="55.6">P1*5</text>
<text x="160.1" y="59.1" transform="rotate(-90 160.1 59.1)">1P</text>
<text x="165.2" y="59.1" transform="rotate(-90 165.2 59.1)">2P</text>
<text x="170.3" y="59.1" transform="rotate(-90 170.3 59.1)">3P</text>
<text x="175.4" y="59.1" transform="rotate(-90 175.4 59.1)">4P</text>
<text x="100.6" y="64.8">B3</text>
<text x="100.6" y="63.3">B2</text>
<text x="100.6" y="61.8">B1</text>
<text x="107.8" y="65.9">TX2-</text>
<text x="107.8" y="64.4">TX2+</text>
<text x="107.8" y="62.9">GND2</text>
<text x="114.2" y="60.5" transform="rotate(-90 114.2 60.5)">SHELL1</text>
<text x="115.5" y="62.9">GND1</text>
<text x="116.1" y="64.4">RX2+</text>
<text x="116.6" y="65.9">RX2-</text>
<text x="116.7" y="60.5" transform="rotate(-90 116.7 60.5)">SHELL2</text>
<text x="126.2" y="64.8">A10</text>
<text x="126.2" y="63.3">A11</text>
<text x="126.2" y="61.8">A12</text>
<text x="100.6" y="70.8">B7</text>
<text x="100.6" y="69.3">B6</text>
<text x="100.6" y="67.8">B5</text>
<text x="100.6" y="66.3">B4</text>
<text x="107.8" y="71.9">D2-</text>
<text x="107.8" y="70.4">D +</text>
<text x="107.8" y="68.9">CC2</text>
<text x="107.8" y="67.4">VBUS3VBUS2</text>
<text x="115.9" y="68.9">SBU1</text>
<text x="118.7" y="71.9">D+</text>
<text x="119.2" y="70.4">D-</text>
<text x="126.2" y="70.8">A6</text>
<text x="126.2" y="69.3">A7</text>
<text x="126.2" y="67.8">A8</text>
<text x="126.2" y="66.3">A9</text>
<text x="200.6" y="66" transform="rotate(-90 200.6 66)">2</text>
<text x="203.2" y="66" transform="rotate(-90 203.2 66)">1</text>
<text x="220.9" y="66" transform="rotate(-90 220.9 66)">2</text>
<text x="223.5" y="66" transform="rotate(-90 223.5 66)">1</text>
<text x="99.4" y="75.3">B10</text>
<text x="99.5" y="76.8">B11</text>
<text x="100.6" y="73.8">B9</text>
<text x="100.6" y="72.3">B8</text>
<text x="107.8" y="77.9">RX1+</text>
<text x="107.8" y="76.4">RX1-</text>
<text x="107.8" y="74.9">VBUS4 VBUS</text>
<text x="107.8" y="73.4">SBU2</text>
<text x="116.3" y="77.9">TX1+</text>
<text x="116.9" y="76.4">TX1-</text>
<text x="117.2" y="73.4">CC1</text>
<text x="126.2" y="76.8">A2</text>
<text x="126.2" y="75.3">A3</text>
<text x="126.2" y="73.8">A4</text>
<text x="126.2" y="72.3">A5</text>
<text x="160.1" y="77.2" transform="rotate(-90 160.1 77.2)">1N</text>
<text x="165.2" y="77.2" transform="rotate(-90 165.2 77.2)">2N</text>
<text x="170.3" y="77.2" transform="rotate(-90 170.3 77.2)">3N</text>
<text x="175.4" y="77.2" transform="rotate(-90 175.4 77.2)">4N</text>
<text x="99.4" y="78.3">B12</text>
<text x="107.8" y="79.4">GND4</text>
<text x="116.7" y="79.4">GND</text>
<text x="126.2" y="78.3">A1</text>
<text x="159" y="83.1" transform="rotate(-90 159 83.1)">1</text>
<text x="164.1" y="83.1" transform="rotate(-90 164.1 83.1)">2</text>
<text x="169.2" y="83.1" transform="rotate(-90 169.2 83.1)">3</text>
<text x="174.2" y="83.1" transform="rotate(-90 174.2 83.1)">4</text>
<text x="38" y="88.8">1</text>
<text x="43.9" y="89.9">CS</text>
<text x="55" y="89.9">VDD</text>
<text x="64.2" y="88.8">8</text>
<text x="114.2" y="88.2" transform="rotate(-90 114.2 88.2)">SHELL4</text>
<text x="116.7" y="88.2" transform="rotate(-90 116.7 88.2)">SHELL3</text>
<text x="38" y="91.3">2</text>
<text x="38" y="93.9">3</text>
<text x="43.9" y="92.5">SO</text>
<text x="43.9" y="95">WP</text>
<text x="53.6" y="92.5">HOLD</text>
<text x="55.1" y="95">SCK</text>
<text x="64.2" y="91.3">7</text>
<text x="64.2" y="93.9">6</text>
<text x="113.1" y="95.3" transform="rotate(-90 113.1 95.3)">L4</text>
<text x="115.6" y="95.3" transform="rotate(-90 115.6 95.3)">L3</text>
<text x="184.8" y="91.1">1</text>
<text x="184.8" y="93.7">2</text>
<text x="38" y="96.4">4</text>
<text x="43.9" y="97.5">VSS</text>
<text x="56.7" y="100.1">EP</text>
<text x="57.5" y="97.5">SI</text>
<text x="64.2" y="99">9</text>
<text x="64.2" y="96.4">5</text>
<text x="113.1" y="100.8" transform="rotate(-90 113.1 100.8)">SHEL</text>
<text x="115.6" y="100.8" transform="rotate(-90 115.6 100.8)">SHEL</text>
<text x="115.2" y="112.7">1</text>
<text x="126.2" y="112.7">2</text>
<text x="115.2" y="115.2">3</text>
<text x="115.2" y="117.8">5</text>
<text x="126.2" y="117.8">6</text>
<text x="126.2" y="115.2">4</text>
<text x="168.5" y="115.7">1</text>
<text x="168.5" y="118.3">3</text>
<text x="179.5" y="118.3">4</text>
<text x="179.5" y="115.7">2</text>
<text x="221.3" y="115.5">1</text>
<text x="221.3" y="118">3</text>
<text x="232.3" y="118">4</text>
<text x="232.3" y="115.5">2</text>
<text x="168.5" y="120.8">5</text>
<text x="179.5" y="120.8">6</text>
<text x="221.3" y="120.6">5</text>
<text x="232.3" y="120.6">6</text>
<text x="48" y="129.2">1</text>
<text x="48" y="131.7">3</text>
<text x="58.9" y="131.7">4</text>
<text x="58.9" y="129.2">2</text>
<text x="114.9" y="130.2">1</text>
<text x="125.9" y="130.2">2</text>
<text x="168.3" y="131">1</text>
<text x="179.2" y="131">2</text>
<text x="221.1" y="131.2">1</text>
<text x="232" y="131.2">2</text>
<text x="48" y="134.3">5</text>
<text x="58.9" y="134.3">6</text>
<text x="114.9" y="132.7">3</text>
<text x="114.9" y="135.3">5</text>
<text x="125.9" y="135.3">6</text>
<text x="125.9" y="132.7">4</text>
<text x="168.3" y="133.5">3</text>
<text x="168.3" y="136">5</text>
<text x="179.2" y="136">6</text>
<text x="179.2" y="133.5">4</text>
<text x="221.1" y="133.8">3</text>
<text x="221.1" y="136.3">5</text>
<text x="232" y="136.3">6</text>
<text x="232" y="133.8">4</text>
<text x="190.2" y="165.1">5</text>
<text x="196.1" y="166.2">GND</text>
<text x="204.5" y="166.2">ID</text>
<text x="211.3" y="167.6">2</text>
<text x="211.3" y="165.1">4</text>
<text x="219.6" y="165">1</text>
<text x="219.6" y="167.5">3</text>
<text x="230.5" y="167.5">4</text>
<text x="230.5" y="165">2</text>
<text x="190.2" y="170.2">1</text>
<text x="196.1" y="171.3">VDD</text>
<text x="203.9" y="171.3">D+</text>
<text x="204.4" y="168.7">D-</text>
<text x="211.3" y="170.2">3</text>
<text x="219.6" y="170.1">5</text>
<text x="230.5" y="170.1">6</text>
<text x="46.7" y="174.9">1</text>
<text x="46.7" y="177.4">3</text>
<text x="46.7" y="180">5</text>
<text x="57.6" y="180">6</text>
<text x="57.6" y="177.4">4</text>
<text x="57.6" y="174.9">2</text>
</g>
<g font-size="1.8" fill="#808080">
<text x="62.9" y="28.7">SPI_CS_SD/1.??</text>
<text x="125.1" y="27.2">J2</text>
<text x="62.9" y="31.2">SPI_MOSI/1.??</text>
<text x="106" y="33.5">USB_N/1.??</text>
<text x="106.2" y="30.9">USB_P/1.??</text>
<text x="62.9" y="41.3">SPI_MISO/1.??</text>
<text x="62.9" y="36.3">SPI_SCK/1.??</text>
<text x="124.8" y="40.5">10118194-0001LF</text>
<text x="232.7" y="51.2">VBATT/4.??</text>
<text x="187.4" y="56.3">VBATT_IN/2.??</text>
<text x="70.5" y="130.2">SWDIO/1.??</text>
<text x="70.5" y="132.7">SWCLK/1.??</text>
<text x="70.5" y="135.3">RESET/1.??</text>
<text x="120.3" y="156.1" transform="rotate(-90 120.3 156.1)">2</text>
<text x="147.2" y="161" transform="rotate(-90 147.2 161)">TP22 TP21</text>
<text x="194.5" y="161.6">10118194-0001LF</text>
<text x="147.2" y="171.5" transform="rotate(-90 147.2 171.5)">TP24TP23</text>
<text x="95.2" y="179.4" transform="rotate(-90 95.2 179.4)">TP7 TP6 TP5 TP4 TP3 TP2 TP1</text>
<text x="205.9" y="174.8">J17</text>
<text x="95" y="191.6" transform="rotate(-90 95 191.6)">TP10</text>
<text x="120.2" y="191.5" transform="rotate(-90 120.2 191.5)">TP20TP19TP18TP17TP16TP15TP14TP13TP1TP11</text>
<text x="133.3" y="188">5V</text>
</g>
<g font-size="1.7" fill="#808080">
<text x="20.6" y="92.3">SPI_MISO/1.??</text>
<text x="69.7" y="94.8">SPI_SCK/1.??</text>
<text x="70.2" y="97.2">SPI_MOSI/1.??</text>
</g>
<g font-size="1.6" fill="#808080">
<text x="102.9" y="113.6">GND/2.??</text>
<text x="132.3" y="113.6">MOX_1/4.??</text>
<text x="100.2" y="118.7">VSOLAR/2.??</text>
<text x="102.7" y="116.2">MOX_MID</text>
<text x="155.8" y="119.2">MOY_MID</text>
<text x="155.8" y="116.7">GND/2.??</text>
<text x="208.1" y="118.9">MOZ_MID</text>
<text x="208.1" y="116.4">GND/2.??</text>
<text x="239.8" y="118.9">VBURN1/4.??</text>
<text x="239.8" y="116.4">MOZ_1/4.??</text>
<text x="153.1" y="121.7">VSOLAR/2.??</text>
<text x="205.4" y="121.5">VSOLAR/2.??</text>
<text x="239.8" y="121.5">VBURN1/4.??</text>
<text x="101.5" y="131.1">GND/2.??</text>
<text x="133.9" y="131.1">MOX_MID</text>
<text x="156.1" y="131.9">GND/2.??</text>
<text x="185.7" y="131.9">MOY_MID</text>
<text x="98.8" y="136.2">VSOLAR/2.??</text>
<text x="100" y="133.7">MOX_2/4.??</text>
<text x="153.4" y="137">VSOLAR/2.??</text>
<text x="205.7" y="137.2">VSOLAR/2.??</text>
<text x="206.9" y="134.7">MOZ_2/4.??</text>
<text x="208.6" y="132.1">GND/2.??</text>
<text x="238.5" y="132.1">MOZ_MID</text>
<text x="238.5" y="134.7">VBURN2/4.??</text>
<text x="238.7" y="137.2">VBURN2/4.??</text>
<text x="28.6" y="175.8">PL_PWR_IN/2.??</text>
<text x="34.3" y="178.3">GND/2.??</text>
<text x="64.4" y="178.3">PL_UART_TX/1.??</text>
<text x="64.4" y="175.8">PL_ENABLE/1.??</text>
<text x="34.5" y="180.9">3.3V/2.??</text>
<text x="64.4" y="180.9">PL_UART_RX/1.??</text>
</g>
<g font-size="1.4" fill="#808080">
<text x="131.4" y="66.2">V_CH</text>
<text x="19.7" y="89.6">SPI_CS_MRAM/1.??</text>
<text x="187.2" y="116.6">MOY_1/4.??</text>
<text x="155.4" y="134.4">MOY_2/4.??</text>
</g>
<g font-size="1.1" fill="#808080">
<text x="106" y="154.5">I2C_SDA/1.??</text>
<text x="131.9" y="154">SWCLK/1.??</text>
<text x="157.9" y="154">VSOLAR/2.??</text>
<text x="106" y="161.5">SPI_MISO/1.??</text>
<text x="106" y="158.5">I2C_SCL/1.??</text>
<text x="131.4" y="161">USB_N/1.??</text>
<text x="132.4" y="157.5">USB_P/1.??</text>
<text x="157.9" y="159">VBATT/4.??</text>
<text x="106" y="165.5">SPI_MOSI/1.??</text>
<text x="131.4" y="164.5">MINX_1/4.??</text>
<text x="157.9" y="165">MOX_1/4.??</text>
<text x="106" y="169.5">SPI_SCK/1.??</text>
<text x="106" y="173.5">PL_UART_TX/1.??</text>
<text x="157.9" y="170">VBURN1/4.??</text>
<text x="106" y="177">PL_UART_RX/1.??</text>
<text x="106" y="189.5">SWDIO/1.??</text>
</g>
</svg>
